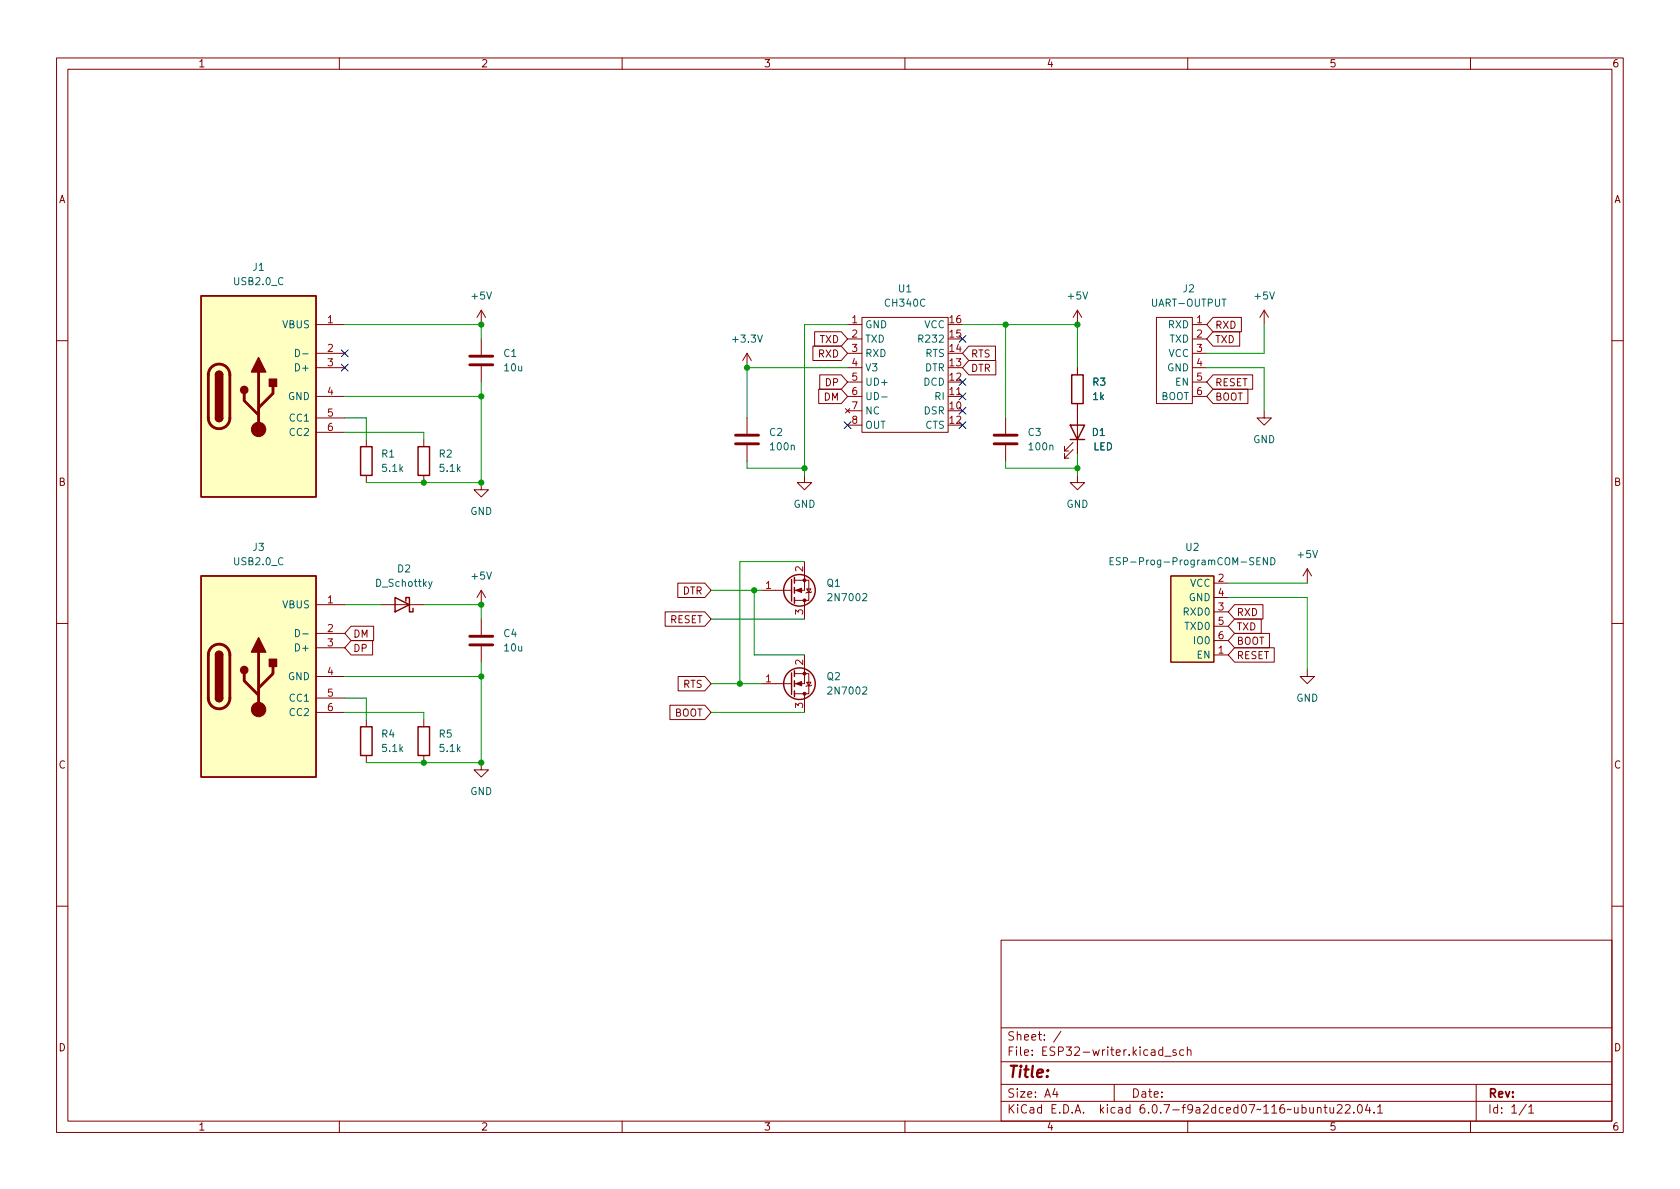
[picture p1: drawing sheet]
<svg xmlns="http://www.w3.org/2000/svg" width="297mm" height="210mm" viewBox="0 0 297 210" stroke-linecap="round" stroke-linejoin="round" font-family="sans-serif">
<g fill="none" stroke="#840000" stroke-width=".18">
<path d="M10 10.2h277v190.1h-277zM12 12.2h273v186.1h-273zM60 10.2v2M110 10.2v2M160 10.2v2M210 10.2v2M260 10.2v2M55.9 57.4h5.1M85.1 54.9v2.5M85.1 59.9v2.8M85.1 54.9l-.8 1.2M85.1 54.9l.8 1.2"/>
<path d="M144 58.7h4.7l1.2 1.2-1.2 1.3h-4.7zM149.9 57.4h2.5M149.9 59.9h2.5M152.4 56.1h15.2v20.3h-15.2zM190.5 54.9v2.5M190.5 54.9l-.8 1.2M190.5 54.9l.8 1.2M204.5 56.1h6.3v15.3h-6.3zM210.8 57.4h2.6M210.8 59.9h2.6M214.5 58.7h4.7v2.5h-4.7l-1.1-1.3zM214.5 56.1h5v2.6h-5l-1.1-1.3z"/>
<path d="M223.5 54.9l-.7 1.2M223.5 54.9v2.5M223.5 54.9l.8 1.2M10 60.2h2M55.9 62.5h5.1M55.9 65h5.1M55.9 70.1h5.1M55.9 73.9h5.1M55.9 76.4h5.1M64.8 77.7v1.3M74.9 77.7v1.3M85.1 64.8v2.8"/>
<path d="M132.1 62.5v2.5M132.1 73.9v2.8M132.1 78.7v2.8M132.1 62.5l-.8 1.2M132.1 62.5l.7 1.2M143.7 61.2h5l1.2 1.3-1.2 1.2h-5zM144.8 68.8h3.9l1.2 1.3-1.2 1.3h-3.9zM144.9 66.3h3.8l1.2 1.3-1.2 1.2h-3.8zM149.5 72.3l.7 .7M149.9 62.5h2.5M149.9 65h2.5M149.9 67.6h2.5"/>
<path d="M149.9 70.1h2.5M149.9 72.6h2.5M149.9 75.2h2.5M150.2 72.3l-.7 .7M167.6 70.1h2.6M171.3 61.2h4.7v2.5h-4.7l-1.1-1.2zM171.3 63.7h4.8v2.6h-4.8l-1.1-1.3zM177.8 73.9v2.8M177.8 78.7v2.8M189.7 79.5l-1.5 1.5v-.7v.7h.8M189.7 78.2l-1.5 1.6v-.8v.8h.8M190.5 65v1.3"/>
<path d="M190.5 71.4v8.9M210.8 62.5h2.6M210.8 65h2.6M210.8 67.6h2.6M210.8 70.1h2.6M214.5 66.3h7v2.5h-7l-1.1-1.2zM214.5 68.8h6.1v2.6h-6.1l-1.1-1.3zM223.5 72.6v1.3h1.3l-1.3 1.3-1.3-1.3h1.3M285 60.2h2M64.8 84.1v1.2M74.9 84.1v1.2M85.1 85.3v1.3h1.3l-1.3 1.3-1.3-1.3h1.3"/>
<path d="M142.2 84.1v1.2h1.3l-1.3 1.3-1.2-1.3h1.2M142.2 99.3v5.1h-1.7M190.5 84.1v1.2h1.3l-1.3 1.3-1.3-1.3h1.3M10 110.2h2M55.9 106.9h5.1M55.9 112h5.1M55.9 114.5h5.1M55.9 119.6h5.1M62.1 110.7h4v2.6h-4l-1.1-1.3zM62.1 113.3h3.8v2.5h-3.8l-1.1-1.3zM67.3 106.9h7.6M85.1 104.4l-.8 1.3"/>
<path d="M85.1 104.4v2.5M85.1 109.5v2.8M85.1 114.3v2.8M85.1 104.4l.8 1.3M117.6 108.2h7l1.1 1.3-1.1 1.2h-7zM119.8 103.1h4.8l1.1 1.3-1.1 1.3h-4.8zM119.9 119.6h4.7l1.1 1.3-1.1 1.3h-4.7zM134.6 104.4h5.4M140.5 119.1h2.5v3.6h-2.5M140.5 102.6h2.5v3.6h-2.5M142.2 115.8v5.1h-1.7M142.2 106.2v3.3"/>
<path d="M142.6 104.1h.8l-.4 .7zM143.5 104.6l-.1 .2h-.8l-.1 .1M207 101.8h7.6v15.3h-7.6zM214.6 115.8h2.6M214.6 103.1h2.6M214.6 108.2h2.6M214.6 105.7h2.6M214.6 110.7h2.6M214.6 113.3h2.6M218.3 109.5h4.7v2.5h-4.7l-1.1-1.3zM218.3 106.9h5v2.6h-5l-1.1-1.3zM218.3 112h6.2v2.5h-6.2l-1.1-1.2z"/>
<path d="M218.3 114.5h7v2.6h-7l-1.1-1.3zM231.1 118.4v1.2h1.3l-1.3 1.3-1.2-1.3h1.2M231.1 100.6l-.7 1.2M231.1 100.6v2.5M231.1 100.6l.8 1.2M285 110.2h2M55.9 123.4h5.1M55.9 126h5.1M64.8 127.2v1.3M64.8 133.6v1.3M74.9 127.2v1.3M74.9 133.6v1.3"/>
<path d="M85.1 134.9v1.2h1.3l-1.3 1.3-1.3-1.3h1.3M118.4 124.7h6.2l1.1 1.3-1.1 1.2h-6.2zM134.6 120.9h5.4M142.2 122.7v3.3M142.6 120.6h.8l-.4 .7zM143.5 121.2l-.1 .1h-.8l-.1 .1M10 160.2h2M177 166.3h108v32h-108zM285 160.2h2M60 198.3v2M110 198.3v2M160 198.3v2"/>
<path d="M177 194.8h108M177 191.8h108M177 187.8h108M177 181.8h108M186.5 192.5l-.4 1h1M186.9 193v1M187.6 182.4l-1.3 1.9M197 191.8v3M205.6 185.7l-.5-.1-.2 .3v.4l.1 .3h.6M205.6 185.1v1.5M205.9 186.8h1.2M207.9 185.7l-.3-.1-.2 .2v.3l.5 .1v.4h-.5"/>
<path d="M209.3 185.7l-.4-.1-.3 .3v.4l.1 .3h.6M209.9 185.8l.2-.2 .4 .1 .1 .9M209.9 185.1v1.5M210 198.3v2M232.9 196l.2-.2 .4 .1 .1 .9M232.9 195.8v1M234.1 195.8h.5M234.3 195.3v1.3l.3 .2M235.1 195.8l.1 1h.4l.2-.1M235.8 195.8v1M236.4 195.5l.6-.2 .2 .2 .1 .3-.9 1h.9M237.9 195.5l.5-.2 .2 .2 .1 .3-.9 1h.9"/>
<path d="M239.4 196.7v.1M240.2 195.4l.2-.1a.81 .81 0 0 1 .5 .7 .81 .81 0 0 1-.3 .8h-.1a.81 .81 0 0 1-.6-.6 .81 .81 0 0 1 .3-.8zM241.8 195.3l-.4 1h1M242.1 195.8v1M242.9 196.7v.1M243.6 195.8l.4-.5v1.5M243.6 196.8h.8M260 198.3v2M261 191.8v6.5M269.9 195.3l-1.3 1.9M270.3 195.8l.4-.5v1.5M270.3 196.8h.9"/>
</g>
<g fill="none" stroke="#840000" stroke-width=".51">
<path d="M37.4 64.9a1.91 1.91 0 0 1 2.1-.4 1.91 1.91 0 0 1 1.1 1.8v7.6a1.91 1.91 0 0 1-1.9 1.9 1.91 1.91 0 0 1-1.9-1.9v-7.8l.2-.6zM43.2 69.6v1.3l2.5 2.5M45.7 65.8v10.1M48.3 68.3v1.3l-2.6 2.5M83.1 64.5h4M83.1 63h4M130 78.5h4.1M130 77h4.1M175.8 78.5h4M175.8 77h4M37.4 114.5a1.91 1.91 0 0 1 2.1-.4 1.91 1.91 0 0 1 1.1 1.7v7.6a1.91 1.91 0 0 1-1.9 1.9 1.91 1.91 0 0 1-1.9-1.9v-7.7l.2-.7zM43.2 119.1v1.3l2.5 2.5"/>
<path d="M45.7 115.3v10.2M48.3 117.9v1.2l-2.6 2.6M83.1 114h4M83.1 112.5h4"/>
</g>
<g fill="#ffffc2" stroke="#ffffc2" stroke-width=".18">
<path d="M207 101.8h7.6v15.3h-7.6z"/>
<path d="M35.6 52.3h20.3v35.6h-20.3z"/>
<path d="M35.6 101.8h20.3v35.6h-20.3z"/>
</g>
<path d="M52.2 61.8a.64 .64 0 0 1 .8 .6 .64 .64 0 0 1-.8 .7zM53.5 62.6h1M155.9 70.2h1M196.3 99.2h.4M196.9 98.6h-.6v1.3h.6M198.1 98.7l-.5-.1-.2 .1v.4l.6 .2 .1 .3-.3 .3-.4-.1M224.1 98.6v1.3l-.7-1.3v1.3M224.7 98.6a.64 .64 0 0 1 .7 .6 .64 .64 0 0 1-.7 .7zM52.2 111.3a.64 .64 0 0 1 .8 .6 .64 .64 0 0 1-.8 .7zM53.5 112.1h1M76.4 102.8l-.4 1.2-.2 .1" fill="none" stroke="#006464" stroke-width=".18"/>
<g fill="none" stroke="#840000" stroke-width=".25">
<path d="M35.6 52.3h20.3v35.6h-20.3zM38.1 73.9a.64 .64 0 0 0 .6 .6 .64 .64 0 0 0 .7-.6M38.1 66.3a.64 .64 0 0 1 .6-.6 .64 .64 0 0 1 .7 .6M63.8 79h2v5.1h-2zM73.9 79h2v5.1h-2zM189.2 75.2h2.6l-1.3 2.5zM189.2 77.7h2.6M189.5 66.3h2v5.1h-2zM35.6 101.8h20.3v35.6h-20.3zM38.1 115.8a.64 .64 0 0 1 .6-.6 .64 .64 0 0 1 .7 .6M69.8 105.7l2.6 1.2-2.6 1.3zM71.8 106.3v-.6h.6v2.5h.6v-.6"/>
<path d="M140 102.5v3.8M140 119v3.8M140.5 102.1v1M140.5 103.9v1M140.5 105.7v1M140.5 118.6v1M38.1 123.4a.64 .64 0 0 0 .6 .7 .64 .64 0 0 0 .7-.7M63.8 128.5h2v5.1h-2zM73.9 128.5h2v5.1h-2zM140.5 120.4v1M140.5 122.2v1"/>
<circle cx="141.4" cy="104.4" r="2.79"/>
<circle cx="141.4" cy="120.9" r="2.79"/>
</g>
<g fill="#840000" stroke="#840000" stroke-width=".18">
<path d="M140.7 120.9l1-.4v.8z"/>
<path d="M140.7 104.4l1-.4v.8z"/>
<circle cx="142.2" cy="119.1" r=".25"/>
<circle cx="142.2" cy="122.7" r=".25"/>
<circle cx="142.2" cy="102.6" r=".25"/>
<circle cx="142.2" cy="106.2" r=".25"/>
<circle cx="45.7" cy="75.9" r="1.27"/>
<circle cx="45.7" cy="125.5" r="1.27"/>
</g>
<g fill="#840000" stroke="#840000" stroke-width=".25">
<path d="M38.1 73.9h1.3a.64 .64 0 0 1-.7 .6 .64 .64 0 0 1-.6-.6z"/>
<path d="M38.1 66.3h1.3v7.6h-1.3z"/>
<path d="M38.3 65.8a.64 .64 0 0 1 .7-.1 .64 .64 0 0 1 .4 .6h-1.3z"/>
<path d="M45.7 63.2l1.3 2.6h-2.6z"/>
<path d="M47.6 67.1h1.3v1.2h-1.3z"/>
<path d="M38.1 123.4h1.3a.64 .64 0 0 1-.7 .7 .64 .64 0 0 1-.6-.7z"/>
<path d="M38.1 115.8h1.3v7.6h-1.3z"/>
<path d="M38.3 115.4a.64 .64 0 0 1 .7-.2 .64 .64 0 0 1 .4 .6h-1.3z"/>
<path d="M45.7 112.8l1.3 2.5h-2.6z"/>
<path d="M47.6 116.6h1.3v1.3h-1.3z"/>
<circle cx="43.2" cy="69" r=".63"/>
<circle cx="43.2" cy="118.5" r=".63"/>
</g>
<g fill="none" stroke="#009600" stroke-width=".18">
<path d="M61 57.4h24.1v2.5M149.9 57.4h-7.7v26.7M170.2 57.4h20.3v7.6M177.8 57.4v16.5M223.5 57.4v5.1h-10.1M61 73.9h3.8v3.8M61 76.4h13.9v1.3M61 70.1h24.1M85.1 67.6v17.7h-20.3M149.9 65h-17.8v8.9M213.4 65h10.1v7.6M132.1 81.5v1.3h10.1"/>
<path d="M142.2 99.3h-11.4v21.6M177.8 81.5v1.3h12.7M190.5 80.3v3.8M61 106.9h6.3M61 119.6h24.1M74.9 106.9h10.2v2.6M85.1 117.1v17.8h-20.3M125.7 104.4h8.9M125.7 109.5h16.5M133.3 104.4v11.4h8.9M217.2 105.7h13.9v12.7M217.2 103.1h13.9"/>
<path d="M61 126h13.9v1.2M61 123.4h3.8v3.8M125.7 126h16.5M125.7 120.9h8.9"/>
</g>
<g fill="none" stroke="#000084" stroke-width=".18">
<path d="M169.6 59.3l1.2 1.2M170.8 59.3l-1.2 1.2M60.4 61.9l1.2 1.2M60.4 64.4l1.2 1.2M61.6 61.9l-1.2 1.2M61.6 64.4l-1.2 1.2M149.3 74.6l1.2 1.2M150.5 74.6l-1.2 1.2M169.6 69.5l1.2 1.2M169.6 66.9l1.2 1.3M169.6 74.6l1.2 1.2M169.6 72l1.2 1.2"/>
<path d="M170.8 69.5l-1.2 1.2M170.8 66.9l-1.2 1.3M170.8 74.6l-1.2 1.2M170.8 72l-1.2 1.2"/>
</g>
<g fill="#009600" stroke="#009600" stroke-width=".18">
<circle cx="85.1" cy="106.9" r=".46"/>
<circle cx="85.1" cy="119.6" r=".46"/>
<circle cx="74.9" cy="134.9" r=".46"/>
<circle cx="85.1" cy="134.9" r=".46"/>
<circle cx="133.3" cy="104.4" r=".46"/>
<circle cx="130.8" cy="120.9" r=".46"/>
<circle cx="190.5" cy="57.4" r=".46"/>
<circle cx="190.5" cy="82.8" r=".46"/>
<circle cx="85.1" cy="57.4" r=".46"/>
<circle cx="85.1" cy="70.1" r=".46"/>
<circle cx="74.9" cy="85.3" r=".46"/>
<circle cx="85.1" cy="85.3" r=".46"/>
<circle cx="142.2" cy="82.8" r=".46"/>
<circle cx="177.8" cy="57.4" r=".46"/>
<circle cx="132.1" cy="65" r=".46"/>
</g>
<text font-size="2.8" fill="#840000" x="178" y="190.6">Title:</text>
<g font-size="2.1" fill="#840000">
<text x="178" y="184">Sheet: /</text>
<text x="178" y="186.7">File: ESP32-writer.kicad_sch</text>
<text x="178" y="196.9">KiCad E.D.A. kicad 6.0.7-f9a2dced07~116~ubuntu22.04.1</text>
<text x="178" y="194.1">Size: A4</text>
<text x="200" y="194.1">Date:</text>
<text x="263" y="194.1">Rev:</text>
<text x="263" y="196.9">Id: 1/1</text>
</g>
<g font-size="1.8" fill="#840000">
<text x="35" y="11.9">1</text>
<text x="85" y="11.9">2</text>
<text x="135" y="11.9">3</text>
<text x="185" y="11.9">4</text>
<text x="235" y="11.9">5</text>
<text x="285" y="11.9">6</text>
<text x="10.3" y="35.9">A</text>
<text x="285.3" y="35.9">A</text>
<text x="214.8" y="58.1">RXD</text>
<text x="144.7" y="63.2">RXD</text>
<text x="144.9" y="60.7">TXD</text>
<text x="171.6" y="63.2">RTS</text>
<text x="171.6" y="65.7">DTR</text>
<text x="214.8" y="60.7">TXD</text>
<text x="145.7" y="70.8">DM</text>
<text x="146" y="68.3">DP</text>
<text x="214.8" y="68.3">RESET</text>
<text x="214.8" y="70.8">BOOT</text>
<text x="10.3" y="85.9">B</text>
<text x="285.3" y="85.9">B</text>
<text x="120.7" y="105.1">DTR</text>
<text x="62.4" y="112.7">DM</text>
<text x="118.4" y="110.2">RESET</text>
<text x="218.6" y="111.5">TXD</text>
<text x="218.6" y="108.9">RXD</text>
<text x="62.4" y="115.3">DP</text>
<text x="218.6" y="114">BOOT</text>
<text x="218.6" y="116.5">RESET</text>
<text x="120.8" y="121.6">RTS</text>
<text x="119.2" y="126.7">BOOT</text>
<text x="10.3" y="135.9">C</text>
<text x="285.3" y="135.9">C</text>
<text x="10.3" y="185.9">D</text>
<text x="285.3" y="185.9">D</text>
<text x="35" y="199.9">1</text>
<text x="85" y="199.9">2</text>
<text x="135" y="199.9">3</text>
<text x="185" y="199.9">4</text>
<text x="235" y="199.9">5</text>
<text x="285" y="199.9">6</text>
</g>
<g font-size="1.8" fill="#006464">
<text x="44.7" y="47.9">J1</text>
<text x="41.5" y="50.4">USB2.0_C</text>
<text x="83.5" y="53">+5V</text>
<text x="158.9" y="51.7">U1</text>
<text x="188.9" y="53">+5V</text>
<text x="209.2" y="51.7">J2</text>
<text x="221.9" y="53">+5V</text>
<text x="50" y="58">VBUS</text>
<text x="152.9" y="58">GND</text>
<text x="156.6" y="54.2">CH340C</text>
<text x="163.4" y="58">VCC</text>
<text x="203.8" y="54.2">UART-OUTPUT</text>
<text x="206.6" y="58">RXD</text>
<text x="52.6" y="65.7">D+</text>
<text x="89.1" y="63.1">C1</text>
<text x="89.2" y="65.7">10u</text>
<text x="129.7" y="60.6">+3.3V</text>
<text x="152.9" y="60.6">TXD</text>
<text x="152.9" y="63.1">RXD</text>
<text x="152.9" y="65.7">V3</text>
<text x="162.9" y="60.6">R232</text>
<text x="163.5" y="65.7">DTR</text>
<text x="163.6" y="63.1">RTS</text>
<text x="206.4" y="65.7">GND</text>
<text x="206.6" y="63.1">VCC</text>
<text x="206.8" y="60.6">TXD</text>
<text x="50.9" y="70.7">GND</text>
<text x="152.9" y="68.2">UD+</text>
<text x="152.9" y="70.7">UD-</text>
<text x="163.3" y="68.2">DCD</text>
<text x="165.4" y="70.7">RI</text>
<text x="193.2" y="68.2">R3</text>
<text x="193.3" y="70.7">1k</text>
<text x="205.2" y="70.7">BOOT</text>
<text x="207.9" y="68.2">EN</text>
<text x="51.3" y="74.5">CC1</text>
<text x="51.3" y="77.1">CC2</text>
<text x="136.1" y="77.1">C2</text>
<text x="152.9" y="73.3">NC</text>
<text x="152.9" y="75.8">OUT</text>
<text x="163.4" y="73.3">DSR</text>
<text x="163.6" y="75.8">CTS</text>
<text x="181.8" y="77.1">C3</text>
<text x="193.1" y="77.1">D1</text>
<text x="67.5" y="80.9">R1</text>
<text x="67.7" y="83.4">5.1k</text>
<text x="77.7" y="80.9">R2</text>
<text x="77.9" y="83.4">5.1k</text>
<text x="136.3" y="79.6">100n</text>
<text x="182.1" y="79.6">100n</text>
<text x="193.3" y="79.6">LED</text>
<text x="221.6" y="78.4">GND</text>
<text x="140.3" y="89.8">GND</text>
<text x="188.5" y="89.8">GND</text>
<text x="83.1" y="91.1">GND</text>
<text x="41.5" y="99.9">USB2.0_C</text>
<text x="44.7" y="97.4">J3</text>
<text x="70.3" y="101.2">D2</text>
<text x="198" y="99.9">ESP-Prog-ProgramCOM-SEND</text>
<text x="209.7" y="97.4">U2</text>
<text x="229.5" y="98.7">+5V</text>
<text x="50" y="107.6">VBUS</text>
<text x="66.6" y="103.8">D_Schottky</text>
<text x="83.5" y="102.5">+5V</text>
<text x="146.2" y="103.8">Q1</text>
<text x="146.7" y="106.3">2N7002</text>
<text x="210.2" y="106.3">GND</text>
<text x="210.4" y="103.8">VCC</text>
<text x="89.1" y="112.6">C4</text>
<text x="209.4" y="108.8">RXD0</text>
<text x="209.6" y="111.4">TXD0</text>
<text x="211.3" y="113.9">IO0</text>
<text x="52.6" y="115.2">D+</text>
<text x="89.2" y="115.2">10u</text>
<text x="211.7" y="116.5">EN</text>
<text x="50.9" y="120.3">GND</text>
<text x="51.3" y="124.1">CC1</text>
<text x="146.2" y="120.3">Q2</text>
<text x="146.7" y="122.8">2N7002</text>
<text x="229.2" y="124.1">GND</text>
<text x="51.3" y="126.6">CC2</text>
<text x="67.5" y="130.4">R4</text>
<text x="77.7" y="130.4">R5</text>
<text x="67.7" y="133">5.1k</text>
<text x="77.9" y="133">5.1k</text>
<text x="83.1" y="140.6">GND</text>
</g>
<g font-size="1.8" fill="#a90000">
<text x="57.9" y="57.1">1</text>
<text x="150.6" y="57.1">1</text>
<text x="150.6" y="59.7">2</text>
<text x="167.9" y="59.7">15</text>
<text x="167.9" y="57.1">16</text>
<text x="211.6" y="57.1">1</text>
<text x="211.6" y="59.7">2</text>
<text x="57.9" y="62.2">2</text>
<text x="57.9" y="64.8">3</text>
<text x="150.6" y="62.2">3</text>
<text x="150.6" y="64.8">4</text>
<text x="167.9" y="64.8">13</text>
<text x="167.9" y="62.2">14</text>
<text x="211.6" y="62.2">3</text>
<text x="211.6" y="64.8">4</text>
<text x="57.9" y="69.8">4</text>
<text x="150.6" y="67.3">5</text>
<text x="150.6" y="69.8">6</text>
<text x="167.9" y="69.8">11</text>
<text x="167.9" y="67.3">12</text>
<text x="211.6" y="67.3">5</text>
<text x="211.6" y="69.8">6</text>
<text x="57.9" y="73.7">5</text>
<text x="57.9" y="76.2">6</text>
<text x="150.6" y="72.4">7</text>
<text x="150.6" y="74.9">8</text>
<text x="167.9" y="72.4">10</text>
<text x="167.9" y="74.9">12</text>
<text x="142" y="101.1" transform="rotate(-90 142 101.1)">2</text>
<text x="57.9" y="106.7">1</text>
<text x="135.4" y="104.1">1</text>
<text x="215.4" y="102.9">2</text>
<text x="215.4" y="107.9">3</text>
<text x="215.4" y="105.4">4</text>
<text x="57.9" y="111.8">2</text>
<text x="142" y="108.7" transform="rotate(-90 142 108.7)">3</text>
<text x="215.4" y="110.5">5</text>
<text x="215.4" y="113">6</text>
<text x="57.9" y="114.3">3</text>
<text x="57.9" y="119.4">4</text>
<text x="142" y="117.6" transform="rotate(-90 142 117.6)">2</text>
<text x="215.4" y="115.6">1</text>
<text x="57.9" y="123.2">5</text>
<text x="57.9" y="125.7">6</text>
<text x="135.4" y="120.6">1</text>
<text x="142" y="125.2" transform="rotate(-90 142 125.2)">3</text>
</g>
</svg>
